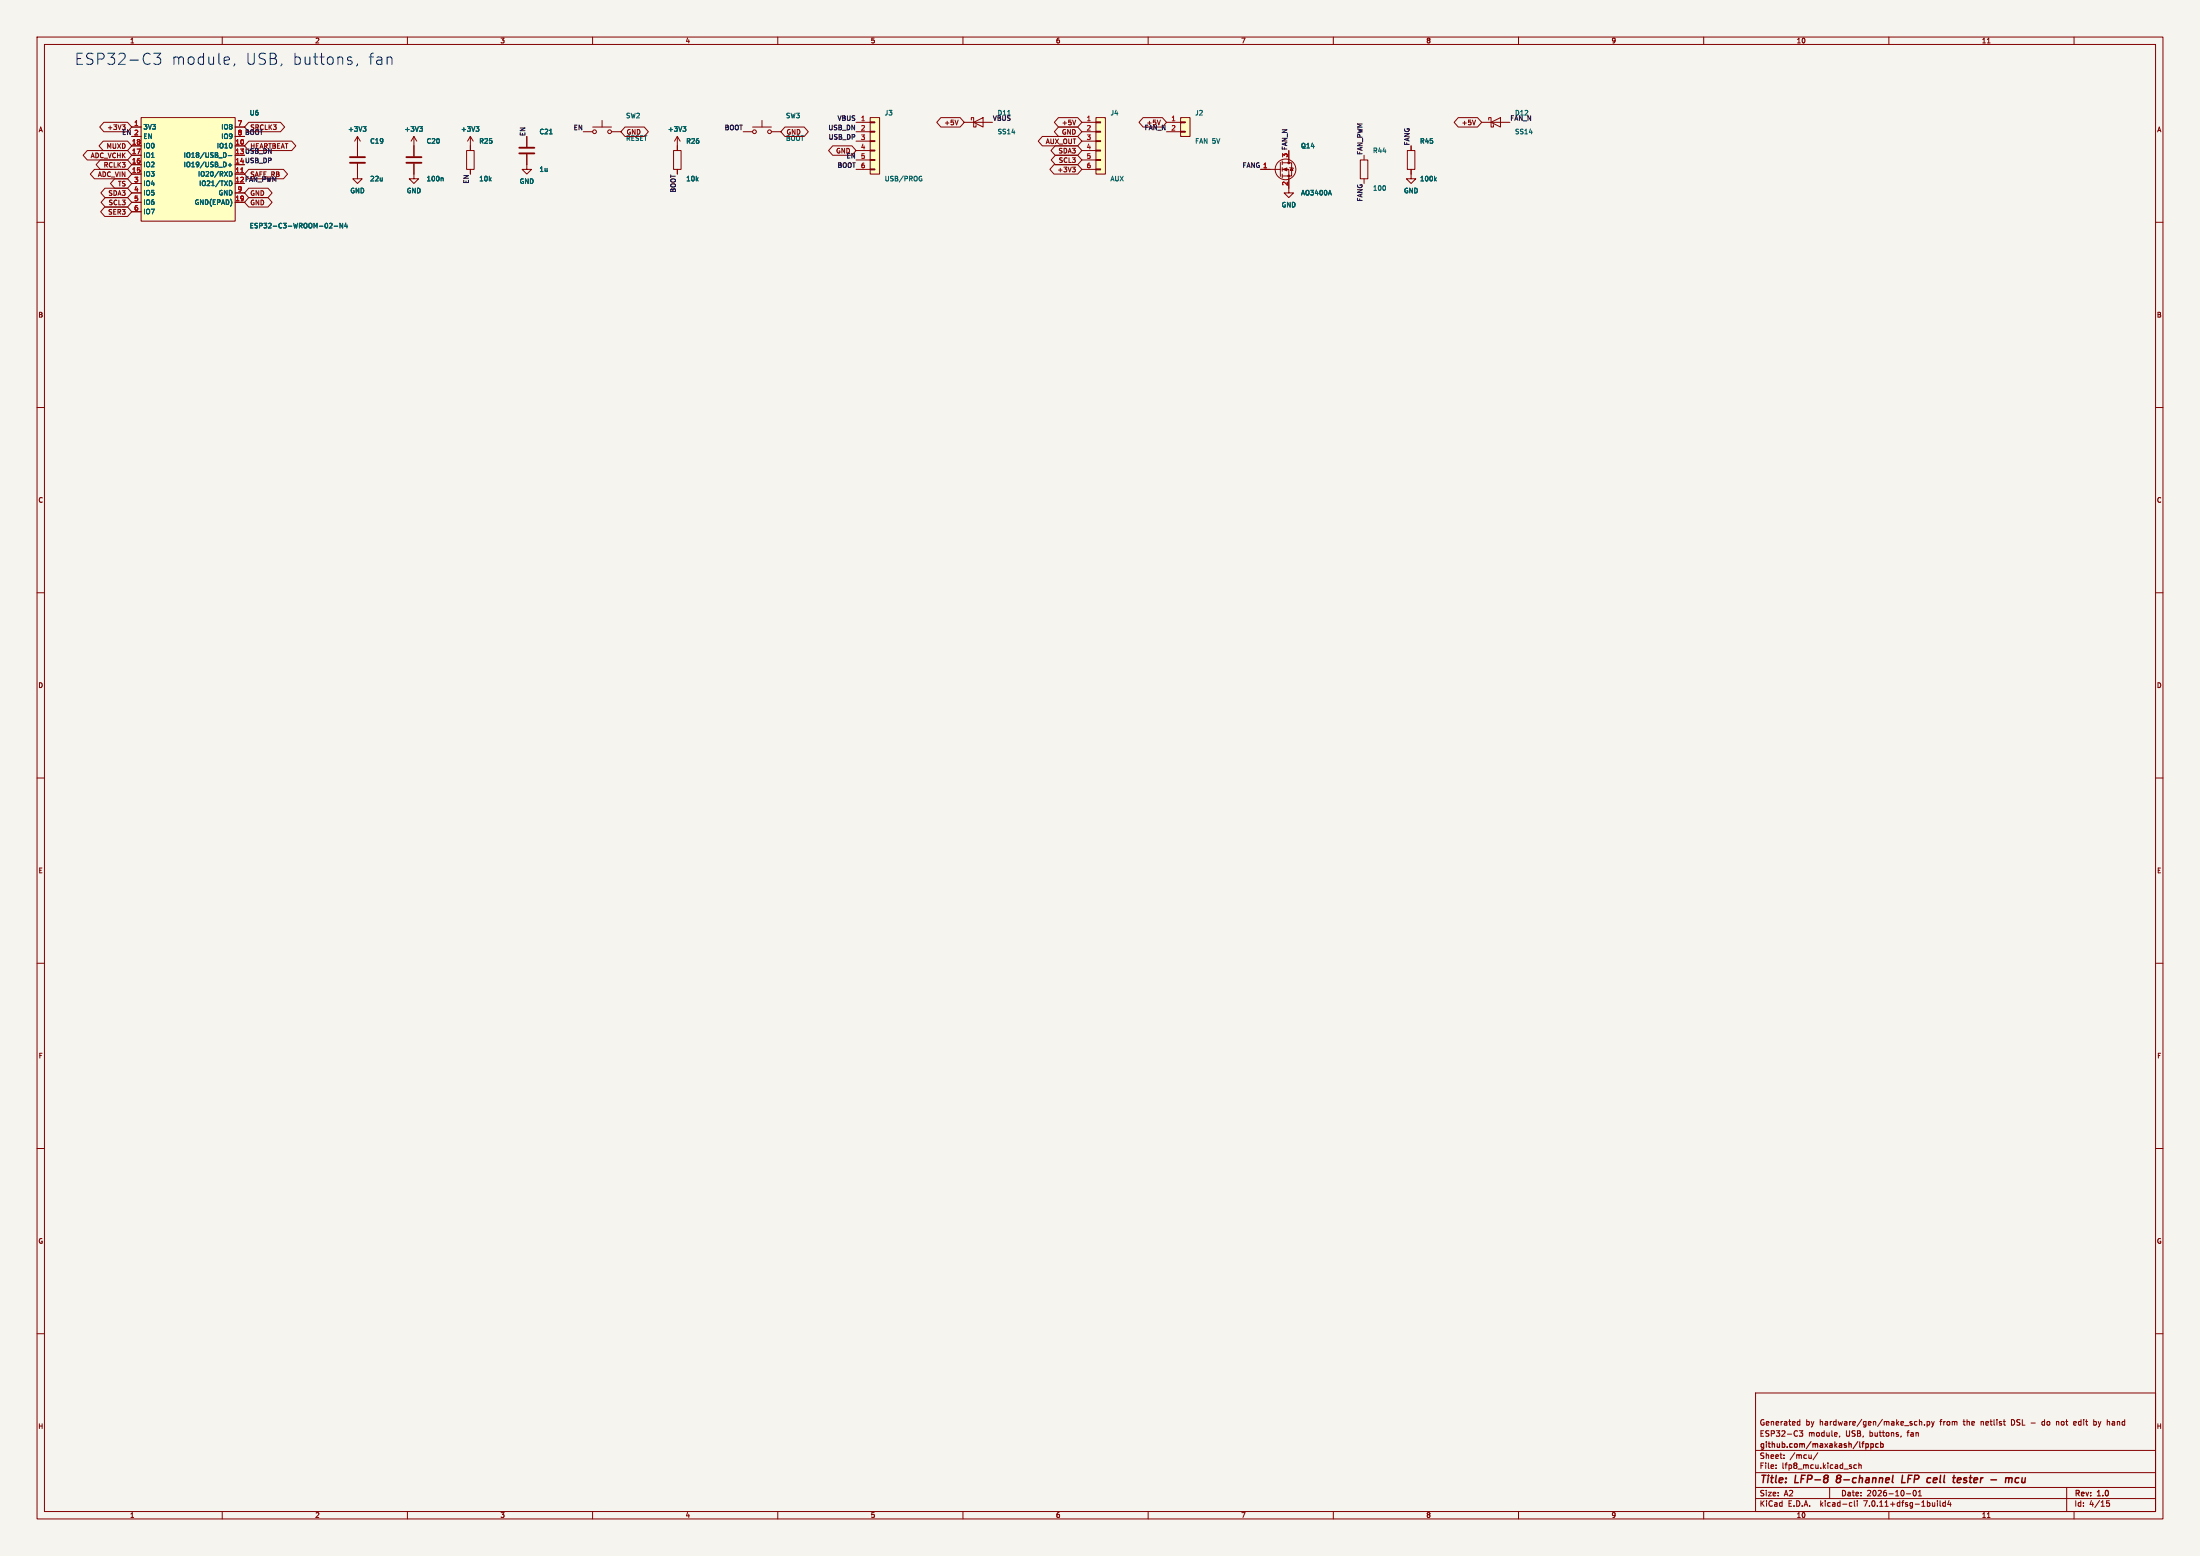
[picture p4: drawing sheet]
<svg xmlns="http://www.w3.org/2000/svg" width="594mm" height="420mm" viewBox="0 0 594 420" stroke-linecap="round" stroke-linejoin="round" font-family="sans-serif">
<path d="M0 0h594v420h-594z" fill="#f5f4ef" stroke="#f5f4ef" stroke-width=".27"/>
<g fill="none" stroke="#840000" stroke-width=".27">
<path d="M10 10h574v400h-574zM12 12h570v396h-570zM60 10v2M110 10v2M160 10v2M210 10v2M260 10v2M310 10v2M360 10v2M410 10v2M460 10v2M510 10v2"/>
<path d="M536.6 11.6h.7M560 10v2M27.9 38.1h6.5l1.2 1.3-1.2 1.2h-6.5l-1.2-1.2zM28 33h6.4l1.2 1.3-1.2 1.3h-6.4l-1.1-1.3zM33 33.7h.8l-.4 .5M33.5 34.2l.3 .5M35.6 34.3h2.5M35.6 39.4h2.5M35.6 36.8h2.5M38.1 31.8h25.4v27.9h-25.4zM63.5 34.3h2.5M63.5 39.4h2.5"/>
<path d="M63.5 36.8h2.5M67.2 33h8.5l1.2 1.3-1.2 1.3h-8.5l-1.2-1.3zM67.2 38.1h11.6l1.1 1.3-1.1 1.2h-11.6l-1.2-1.2zM96.5 36.8v5.4M96.5 36.8l-.7 1.3M96.5 36.8l.8 1.3M111.8 36.8v5.4M111.8 36.8l-.8 1.3M111.8 36.8l.7 1.3M127 36.8v3.8M127 36.8l-.8 1.3M127 36.8l.8 1.3"/>
<path d="M142.2 36.8v2.8M157.5 35.6h2.5M160 34.3h5.1M162.6 32.5v1.8M165.1 35.6h2.5M168.8 34.3h5.2l1.1 1.3-1.1 1.2h-5.2l-1.2-1.2zM182.9 36.8v3.8M182.9 36.8l-.8 1.3M182.9 36.8l.7 1.3M200.7 35.6h2.5M203.2 34.3h5.1M205.7 32.5v1.8"/>
<path d="M208.3 35.6h2.5M211.9 34.3h5.2l1.1 1.3-1.1 1.2h-5.2l-1.1-1.2zM224.8 39.4h5.2l1.1 1.2-1.1 1.3h-5.2l-1.1-1.3zM231.1 33h3.8M231.1 35.6h3.8M231.1 38.1h3.8M234.9 38h1.3v.2h-1.3zM234.9 35.4h1.3v.3h-1.3zM234.9 32.9h1.3v.2h-1.3zM234.9 31.8h2.6v15.2h-2.6zM254 31.8h5.2l1.1 1.2-1.1 1.3h-5.2l-1.1-1.3zM258.7 32.4l-.4 1.3"/>
<path d="M260.3 33h7.7M262.3 32.4v-.6h.6v2.5h.6v-.6M262.9 33l2.5-1.2v2.5zM281.4 36.8h9.6l1.1 1.3-1.1 1.3h-9.6l-1.1-1.3zM284.9 39.4h6.1l1.1 1.2-1.1 1.3h-6.1l-1.1-1.3zM285.8 34.3h5.2l1.1 1.3-1.1 1.2h-5.2l-1.1-1.2zM285.8 31.8h5.2l1.1 1.2-1.1 1.3h-5.2l-1.1-1.3zM290.4 32.4l-.4 1.3M292.1 33h3.8M292.1 35.6h3.8M292.1 38.1h3.8M295.9 38h1.3v.2h-1.3z"/>
<path d="M295.9 35.4h1.3v.3h-1.3zM295.9 32.9h1.3v.2h-1.3zM295.9 31.8h2.5v15.2h-2.5zM308.6 31.8h5.2l1.2 1.2-1.2 1.3h-5.2l-1.1-1.3zM313.3 32.4l-.4 1.3M315 33h3.8M315 35.6h3.8M318.8 35.4h1.2v.3h-1.2zM318.8 32.9h1.2v.2h-1.2zM318.8 31.8h2.5v5h-2.5zM381 39.4v1.2M393.7 31.8h5.2l1.1 1.2-1.1 1.3h-5.2l-1.1-1.3z"/>
<path d="M398.4 32.4l-.4 1.3M400 33h7.7M402 32.4v-.6h.6v2.5h.6v-.6M402.6 33l2.5-1.2v2.5zM10 60h2M23.6 40.6h10.8l1.2 1.3-1.2 1.3h-10.8l-1.2-1.3zM25.5 45.7h8.9l1.2 1.3-1.2 1.3h-8.9l-1.1-1.3zM27.1 43.2h7.3l1.2 1.3-1.2 1.2h-7.3l-1.1-1.2zM28.3 55.9h6.1l1.2 1.3-1.2 1.2h-6.1l-1.1-1.2zM28.3 50.8h6.1l1.2 1.3-1.2 1.2h-6.1l-1.1-1.2zM28.4 53.3h6l1.2 1.3-1.2 1.3h-6l-1.1-1.3zM30.9 48.3h3.5l1.2 1.2-1.2 1.3h-3.5l-1.1-1.3z"/>
<path d="M35.6 47h2.5M35.6 44.5h2.5M35.6 41.9h2.5M35.6 54.6h2.5M35.6 49.5h2.5M35.6 52.1h2.5M35.6 57.2h2.5M63.5 47h2.5M63.5 54.6h2.5M63.5 52.1h2.5M67.2 53.3h5.2l1.1 1.3-1.1 1.3h-5.2l-1.2-1.3zM67.2 45.7h9.3l1.1 1.3-1.1 1.3h-9.3l-1.2-1.3z"/>
<path d="M67.2 50.8h5.2l1.1 1.3-1.1 1.2h-5.2l-1.2-1.2zM96.5 44.2v4.1h1.3l-1.3 1.2-1.3-1.2h1.3M111.8 44.2v4.1h1.2l-1.2 1.2-1.3-1.2h1.3M126 40.6h2v5.1h-2zM127 45.7v1.3M142.2 41.7v4h1.3l-1.3 1.3-1.2-1.3h1.2M181.9 40.6h2v5.1h-2zM182.9 45.7v1.3M231.1 45.7h3.8M231.1 40.6h3.8M231.1 43.2h3.8M234.9 45.6h1.3v.2h-1.3z"/>
<path d="M234.9 43.1h1.3v.2h-1.3zM234.9 40.5h1.3v.3h-1.3zM284.6 44.5h6.4l1.1 1.2-1.1 1.3h-6.4l-1.1-1.3zM284.9 41.9h6.1l1.1 1.3-1.1 1.3h-6.1l-1.1-1.3zM289.5 45.1h.8l-.4 .5M290.1 45.6l.2 .2-.2 .6M292.1 45.7h3.8M292.1 40.6h3.8M292.1 43.2h3.8M295.9 45.6h1.3v.2h-1.3zM295.9 43.1h1.3v.2h-1.3zM295.9 40.5h1.3v.3h-1.3z"/>
<path d="M340.4 45.7h5.3M345.7 43.8v3.8M346.2 45.7h1.8v6.4h1.2l-1.2 1.2-1.3-1.2h1.3M346.2 43.9h2.5v3.6h-2.5M346.2 43.4v1.1M346.2 45.2v1M346.2 47v1M348 40.6v3.3M348.2 45.2l1 .3M348.7 45.3l.4 .7h-.7zM367.3 43.2h2v5.1h-2zM368.3 41.9v1.3"/>
<path d="M368.3 48.3v1.2M380 40.6h2v5.1h-2zM381 45.7v2.6h1.3l-1.3 1.2-1.3-1.2h1.3M582 60h2M10 110h2M582 110h2M10 160h2M582 160h2M10 210h2M582 210h2M10 260h2M582 260h2"/>
<path d="M10 310h2M582 310h2M10 360h2M474 376h108v32h-108zM582 360h2M474 397.5h108M474 391.5h108M479.5 396.2v.2M479.5 395.4v.2M481.7 393.5v.2M481.7 392.7v.2M485.4 384.6h.6"/>
<path d="M485.4 383.7h.6M485.8 386.2h.9l-.5 .5 .5 .2v.6l-.2 .2-.7-.2M486 383.2v1.5M490.8 392.1l-1.3 1.9M496.7 387.6l-.1 .3M501.2 395.4h-.4l-.3 .3 .2 .6h.5M501.9 395.5l.6-.1v1M501.9 394.9v1.5M513.3 387.6l-.1 .3M518.2 383.8l.6-.1 .1 1M518.2 383.2v1.5M519.6 384.5v.2"/>
<path d="M520.3 383.7h.4l.3 .3-.1 .6h-.6M520.3 383.7v1.5M521.5 383.7l.4 1M521.9 384.7l-.4 .5M522.2 383.7l-.3 1M540.9 383.7h.6M541.3 384.7h.2M551.6 383.7l-.3 .3v.4l.3 .3M555.2 383.7v1M555.7 383.7l-.5 .1M560.5 383.7h-.4l-.2 .2 .1 .7h.5M560.6 384l-.7 .2"/>
<path d="M565.3 383.7h.4l.3 .3M565.3 383.2v1.5M566 384.4l-.3 .3-.4-.1M569.4 383.7l.2 .2v.8M60 408v2M110 408v2M160 408v2M210 408v2M260 408v2M310 408v2M360 408v2M410 408v2"/>
<path d="M460 408v2M474 404.5h108M474 401.5h108M494 401.5v3M499.6 405.6h.4M500 406.5l-.4 .1M500.7 405.1v1.3l.2 .2M501.5 405.1v.1M501.5 405.6v1M510 408v2M514.7 403.2h1.2M516.7 402.3h.2a.8 .8 0 0 1 .5 .7 .8 .8 0 0 1-.5 .8 1 1 0 0 1-.2-1.5z"/>
<path d="M518 403.8h.8M518 402.7l.4-.4v1.5M523.1 405.1v.1M523.1 405.6v1M523.8 405.1v1.3l.2 .2M525.2 405.6h-.4l-.3 .3 .2 .6h.5M525.2 405.1v1.5M526.2 405l-.3 1.1h.9M526.6 405.6v1M536.6 409.6h.7M558 401.5v6.5M560 408v2"/>
<path d="M569.5 405.1h-.7l-.1 .7 .8-.1v.7l-.2 .2-.6-.2"/>
<circle cx="160.5" cy="35.6" r=".51"/>
<circle cx="164.6" cy="35.6" r=".51"/>
<circle cx="203.7" cy="35.6" r=".51"/>
<circle cx="207.8" cy="35.6" r=".51"/>
<circle cx="347.1" cy="45.7" r="2.79"/>
</g>
<path d="M493.5 398.3l.1 .3-.1 .3M495.9 399.2l-.1 .6 .1 .3M511.1 398.2l-.2 1.7 .3 .3M513.7 398.2l-.3 2h1M522.1 399.1l-.1 1M523 399.3l-1 .2M528.5 399.1l.4-.2h.3l.3 .2v.2l-1 .2M541.6 398.9l-.2 1.3M541.7 399h.7M542.6 399h.6M545.1 399h-.7l-.3 .8 .3 .4 .6-.1M528.5 400.1h.8" fill="none" stroke="#840000" stroke-width=".4"/>
<path d="M504.4 389.8v.7M505.1 389.7v1.5M505.1 389.7h.5l.2 .3-.1 .6h-.6M507.1 389.7h-.4l-.3 .3 .2 .6h.5M507.8 389.7h.4l.3 .3-.2 .6h-.5M507.8 389.2v1.5" fill="none" stroke="#840000" stroke-width=".3"/>
<g fill="none" stroke="#006464" stroke-width=".27">
<path d="M98 34.2h.8l-.4 .5M98.6 34.7l.2 .2-.2 .5M113.3 34.2h.8l-.5 .5M113.8 34.7l.3 .2-.3 .5M128.5 34.2h.8l-.4 .5M129.1 34.7l.2 .2-.2 .5M148.4 36.1h.7M184.4 34.2h.8l-.4 .5M184.9 34.7l.3 .2-.3 .5M60.8 41.3l.3 .5-.3 .6M61.6 42h1M61.6 44.5h1"/>
<path d="M61.9 46.3a.64 .64 0 0 1 .8 .6 .64 .64 0 0 1-.8 .7M61.9 48.8a.64 .64 0 0 1 .8 .7 .64 .64 0 0 1-.8 .6M62.1 44.1v.9M119.5 48l.1 .2v.6M248.5 47.6h.3M248.7 48.3h.2v.4l-.4 .1M359.1 51.4l.4 1.2M387.4 48.4l.4 .4M387.8 48l-.5 .5M89.1 60.3h.5l.1 .3-.8 .9h.8M90.2 61.1h1M92.5 60.3v1.2l-.7-1.2v1.2"/>
<path d="M93.4 60.2l-.3 .9h.7M93.7 60.7v.8"/>
</g>
<g fill="#840000" stroke="#840000" stroke-width=".27">
<path d="M346.5 45.7l1-.4v.8z"/>
<circle cx="348" cy="47.5" r=".25"/>
<circle cx="348" cy="43.9" r=".25"/>
</g>
<path d="M140.2 39.9h4.1M94.5 43.9h4.1M94.5 42.4h4.1M109.7 43.9h4.1M109.7 42.4h4.1M140.2 41.4h4.1" fill="none" stroke="#840000" stroke-width=".51"/>
<g fill="#ffffc2" stroke="#ffffc2" stroke-width=".27">
<path d="M234.9 31.8h2.6v15.2h-2.6z"/>
<path d="M295.9 31.8h2.5v15.2h-2.5z"/>
<path d="M38.1 31.8h25.4v27.9h-25.4z"/>
<path d="M318.8 31.8h2.5v5h-2.5z"/>
</g>
<path d="M65 46.6h.7" fill="none" stroke="#a90000" stroke-width=".27"/>
<path d="M41.5 14.4h1.9l-1 1.1a.82 .82 0 0 1 1 .6v.7l-.3 .4-1.1 .2-.5-.3M61.8 15.5l.2 .6-1.5 .3M63.4 17.2l-.3 .6M94.2 16.4l.8 .1 .1 .4-.4 .5h-.6M94.2 15.4l.8 .1M96.5 17.2l-.3 .6M105.7 15.5l.1 1.9" fill="none" stroke="#0000c2" stroke-width=".27"/>
<g font-size="4.2" fill="#0000c2">
<text x="20" y="17.7">ESP32-C3</text>
<text x="46" y="17.7">module,</text>
<text x="65.9" y="17.7">USB, buttons,</text>
<text x="98.7" y="17.7">fan</text>
</g>
<g font-size="2.8" fill="#840000">
<text x="475" y="400.9">Title:</text>
<text x="484.7" y="400.9">LFP-8</text>
<text x="496.7" y="400.9">8-channel</text>
<text x="515.1" y="400.9">LFP</text>
<text x="522.8" y="400.9">cell</text>
<text x="530.6" y="400.9">tester</text>
<text x="541.5" y="400.9">-</text>
<text x="546.3" y="400.9">mcu</text>
</g>
<g font-size="2.1" fill="#840000">
<text x="475" y="388">ESP32-C3</text>
<text x="475" y="385">Generated</text>
<text x="487.5" y="385">by</text>
<text x="488.2" y="388">module,</text>
<text x="491.3" y="385">hardware/gen/make_sch.py</text>
<text x="498.4" y="388">USB,</text>
<text x="504.9" y="388">buttons,</text>
<text x="515.3" y="388">fan</text>
<text x="524" y="385">from</text>
<text x="530.4" y="385">the</text>
<text x="535.2" y="385">netlist</text>
<text x="543.6" y="385">DSL -</text>
<text x="552.2" y="385">do</text>
<text x="556.2" y="385">not</text>
<text x="561.1" y="385">edit</text>
<text x="566.6" y="385">by</text>
<text x="570.4" y="385">hand</text>
<text x="475" y="394">Sheet:</text>
<text x="475" y="391.2">github.com/maxakash/lfppcb</text>
<text x="483.2" y="394">/mcu/</text>
<text x="475" y="396.7">File:</text>
<text x="481.1" y="396.7">lfp8_mcu.kicad_sch</text>
<text x="475" y="406.9">KiCad</text>
<text x="475" y="404.1">Size:</text>
<text x="481.7" y="404.1">A2</text>
<text x="482.7" y="406.9">E.D.A.</text>
<text x="491.6" y="406.9">kicad-cli</text>
<text x="497" y="404.1">Date:</text>
<text x="503.5" y="406.9">7.0.11+dfsg-1build4</text>
<text x="504" y="404.1">2026-10-01</text>
<text x="560" y="404.3">Rev:</text>
<text x="560" y="406.9">Id:</text>
<text x="564.1" y="406.9">4/15</text>
<text x="566.4" y="404.3">1.0</text>
</g>
<g font-size="1.8" fill="#840000">
<text x="35" y="11.9">1</text>
<text x="85" y="11.9">2</text>
<text x="135" y="11.9">3</text>
<text x="185" y="11.9">4</text>
<text x="235" y="11.9">5</text>
<text x="285" y="11.9">6</text>
<text x="335" y="11.9">7</text>
<text x="385" y="11.9">8</text>
<text x="435" y="11.9">9</text>
<text x="485" y="11.9">10</text>
<text x="535" y="11.9">11</text>
<text x="10.3" y="35.9">A</text>
<text x="28.8" y="35.2">+3V3</text>
<text x="254.8" y="34">+5V</text>
<text x="286.6" y="34">+5V</text>
<text x="394.5" y="34">+5V</text>
<text x="582.3" y="35.9">A</text>
<text x="28.7" y="40.3">MUXD</text>
<text x="63.5" y="41.7">13 USB_DN</text>
<text x="169.1" y="36.5">GND</text>
<text x="212.2" y="36.5">GND</text>
<text x="225.6" y="41.6">GND</text>
<text x="282.2" y="39.1">AUX_OUT</text>
<text x="285.7" y="41.6">SDA3</text>
<text x="286.6" y="36.5">GND</text>
<text x="24.4" y="42.9">ADC_VCHK</text>
<text x="26.3" y="47.9">ADC_VIN</text>
<text x="27.9" y="45.4">RCLK3</text>
<text x="63.5" y="44.2">14 USB_DP</text>
<text x="285.4" y="46.7">+3V3</text>
<text x="285.8" y="44.1">SCL3</text>
<text x="29.2" y="53">SDA3</text>
<text x="31.8" y="50.5">TS</text>
<text x="63.5" y="49.3">12 FAN_PWM</text>
<text x="67.5" y="53">GND</text>
<text x="29.1" y="58.1">SER3</text>
<text x="29.2" y="55.6">SCL3</text>
<text x="67.5" y="55.6">GND</text>
<text x="10.3" y="85.9">B</text>
<text x="582.3" y="85.9">B</text>
<text x="10.3" y="135.9">C</text>
<text x="582.3" y="135.9">C</text>
<text x="10.3" y="185.9">D</text>
<text x="582.3" y="185.9">D</text>
<text x="10.3" y="235.9">E</text>
<text x="582.3" y="235.9">E</text>
<text x="10.3" y="285.9">F</text>
<text x="582.3" y="285.9">F</text>
<text x="10.3" y="335.9">G</text>
<text x="582.3" y="335.9">G</text>
<text x="10.2" y="385.9">H</text>
<text x="582.2" y="385.9">H</text>
<text x="35" y="409.9">1</text>
<text x="85" y="409.9">2</text>
<text x="135" y="409.9">3</text>
<text x="185" y="409.9">4</text>
<text x="235" y="409.9">5</text>
<text x="285" y="409.9">6</text>
<text x="335" y="409.9">7</text>
<text x="385" y="409.9">8</text>
<text x="435" y="409.9">9</text>
<text x="485" y="409.9">10</text>
<text x="535" y="409.9">11</text>
</g>
<g font-size="1.8" fill="#a90000">
<text x="36.1" y="34">1</text>
<text x="64.1" y="34">7</text>
<text x="232.3" y="32.8">1</text>
<text x="232.3" y="35.3">2</text>
<text x="293.3" y="32.8">1</text>
<text x="293.3" y="35.3">2</text>
<text x="316.2" y="32.8">1</text>
<text x="316.2" y="35.3">2</text>
<text x="35.5" y="41.7">17</text>
<text x="35.5" y="39.1">18</text>
<text x="36.1" y="36.6">2</text>
<text x="63.5" y="39.1">10</text>
<text x="63.5" y="41.7">13</text>
<text x="64.1" y="36.6">8</text>
<text x="232.3" y="37.8">3</text>
<text x="232.3" y="40.4">4</text>
<text x="293.3" y="37.8">3</text>
<text x="293.3" y="40.4">4</text>
<text x="35.5" y="46.7">15</text>
<text x="35.5" y="44.2">16</text>
<text x="63.5" y="46.7">11</text>
<text x="63.5" y="44.2">14</text>
<text x="232.3" y="42.9">5</text>
<text x="232.3" y="45.5">6</text>
<text x="293.3" y="42.9">5</text>
<text x="293.3" y="45.5">6</text>
<text x="340.9" y="45.5">1</text>
<text x="347.7" y="42.6" transform="rotate(-90 347.7 42.6)">3</text>
<text x="36.1" y="49.3">3</text>
<text x="36.1" y="51.8">4</text>
<text x="63.5" y="49.3">12</text>
<text x="64.1" y="51.8">9</text>
<text x="347.7" y="50.2" transform="rotate(-90 347.7 50.2)">2</text>
<text x="36.1" y="54.4">5</text>
<text x="36.1" y="56.9">6</text>
<text x="63.5" y="54.4">19</text>
</g>
<g font-size="1.8" fill="#006464">
<text x="38.6" y="35.2">3V3</text>
<text x="59.6" y="35.2">IO8</text>
<text x="67.3" y="31.3">U6</text>
<text x="93.9" y="35.7">+3V3</text>
<text x="109.1" y="35.7">+3V3</text>
<text x="124.4" y="35.7">+3V3</text>
<text x="168.9" y="32.1">SW2</text>
<text x="180.2" y="35.7">+3V3</text>
<text x="212.1" y="32.1">SW3</text>
<text x="238.8" y="31.3">J3</text>
<text x="299.7" y="31.3">J4</text>
<text x="322.6" y="31.3">J2</text>
<text x="409" y="31.3">D12</text>
<text x="38.6" y="40.2">IO0</text>
<text x="38.6" y="37.7">EN</text>
<text x="58.4" y="40.2">IO10</text>
<text x="59.6" y="37.7">IO9</text>
<text x="99.8" y="39">C19</text>
<text x="115.1" y="39">C20</text>
<text x="129.3" y="39">R25</text>
<text x="145.6" y="36.4">C21</text>
<text x="168.9" y="38.2">RESET</text>
<text x="185.2" y="39">R26</text>
<text x="212.1" y="38.2">BOOT</text>
<text x="269.3" y="36.4">SS14</text>
<text x="322.6" y="39">FAN 5V</text>
<text x="351.2" y="40.2">Q14</text>
<text x="370.6" y="41.5">R44</text>
<text x="383.3" y="39">R45</text>
<text x="409" y="36.4">SS14</text>
<text x="38.6" y="47.9">IO3</text>
<text x="38.6" y="45.3">IO2</text>
<text x="38.6" y="42.8">IO1</text>
<text x="49.5" y="42.8">IO18/USB_D-</text>
<text x="49.5" y="45.3">IO19/USB_D+</text>
<text x="53.4" y="47.9">IO20/RXD</text>
<text x="145.6" y="46.6">1u</text>
<text x="38.6" y="50.4">IO4</text>
<text x="38.6" y="52.9">IO5</text>
<text x="53.7" y="50.4">IO21/TXD</text>
<text x="58.9" y="52.9">GND</text>
<text x="94.5" y="52.4">GND</text>
<text x="99.8" y="49.1">22u</text>
<text x="109.7" y="52.4">GND</text>
<text x="115.1" y="49.1">100n</text>
<text x="129.3" y="49.1">10k</text>
<text x="140.2" y="49.8">GND</text>
<text x="185.2" y="49.1">10k</text>
<text x="238.8" y="49.1">USB/PROG</text>
<text x="299.7" y="49.1">AUX</text>
<text x="351.2" y="52.9">AO3400A</text>
<text x="370.6" y="51.7">100</text>
<text x="379" y="52.4">GND</text>
<text x="383.3" y="49.1">100k</text>
<text x="38.6" y="55.5">IO6</text>
<text x="38.6" y="58">IO7</text>
<text x="52.4" y="55.5">GND(EPAD)</text>
<text x="345.9" y="56.2">GND</text>
<text x="67.3" y="61.8">ESP32-C3-WROOM-02-N4</text>
</g>
<g font-size="1.8" fill="#0f0f0f">
<text x="67.5" y="35.2">SRCLK3</text>
<text x="154.8" y="35.2">EN</text>
<text x="195.6" y="35.2">BOOT</text>
<text x="223.6" y="35.2">USB_DN</text>
<text x="226" y="32.7">VBUS</text>
<text x="268" y="32.7">VBUS</text>
<text x="269.3" y="31.3">D11</text>
<text x="309" y="35.2">FAN_N</text>
<text x="309.5" y="34">+5V</text>
<text x="407.7" y="32.7">FAN_N</text>
<text x="32.9" y="36.5">EN 2</text>
<text x="64.1" y="36.6">8 BOOT</text>
<text x="67.5" y="40.3">HEARTBEAT</text>
<text x="141.9" y="36.8" transform="rotate(-90 141.9 36.8)">EN</text>
<text x="223.6" y="37.7">USB_DP</text>
<text x="367.9" y="41.9" transform="rotate(-90 367.9 41.9)">FAN_PWM</text>
<text x="380.6" y="39.4" transform="rotate(-90 380.6 39.4)">FANG</text>
<text x="67.5" y="47.9">SAFE_RB</text>
<text x="226" y="45.4">BOOT</text>
<text x="228.5" y="42.8">EN</text>
<text x="335.4" y="45.4">FANG 1</text>
<text x="347.7" y="42.6" transform="rotate(-90 347.7 42.6)">3 FAN_N</text>
<text x="126.7" y="49.7" transform="rotate(-90 126.7 49.7)">EN</text>
<text x="182.5" y="52.1" transform="rotate(-90 182.5 52.1)">BOOT</text>
<text x="367.9" y="54.5" transform="rotate(-90 367.9 54.5)">FANG</text>
</g>
</svg>
